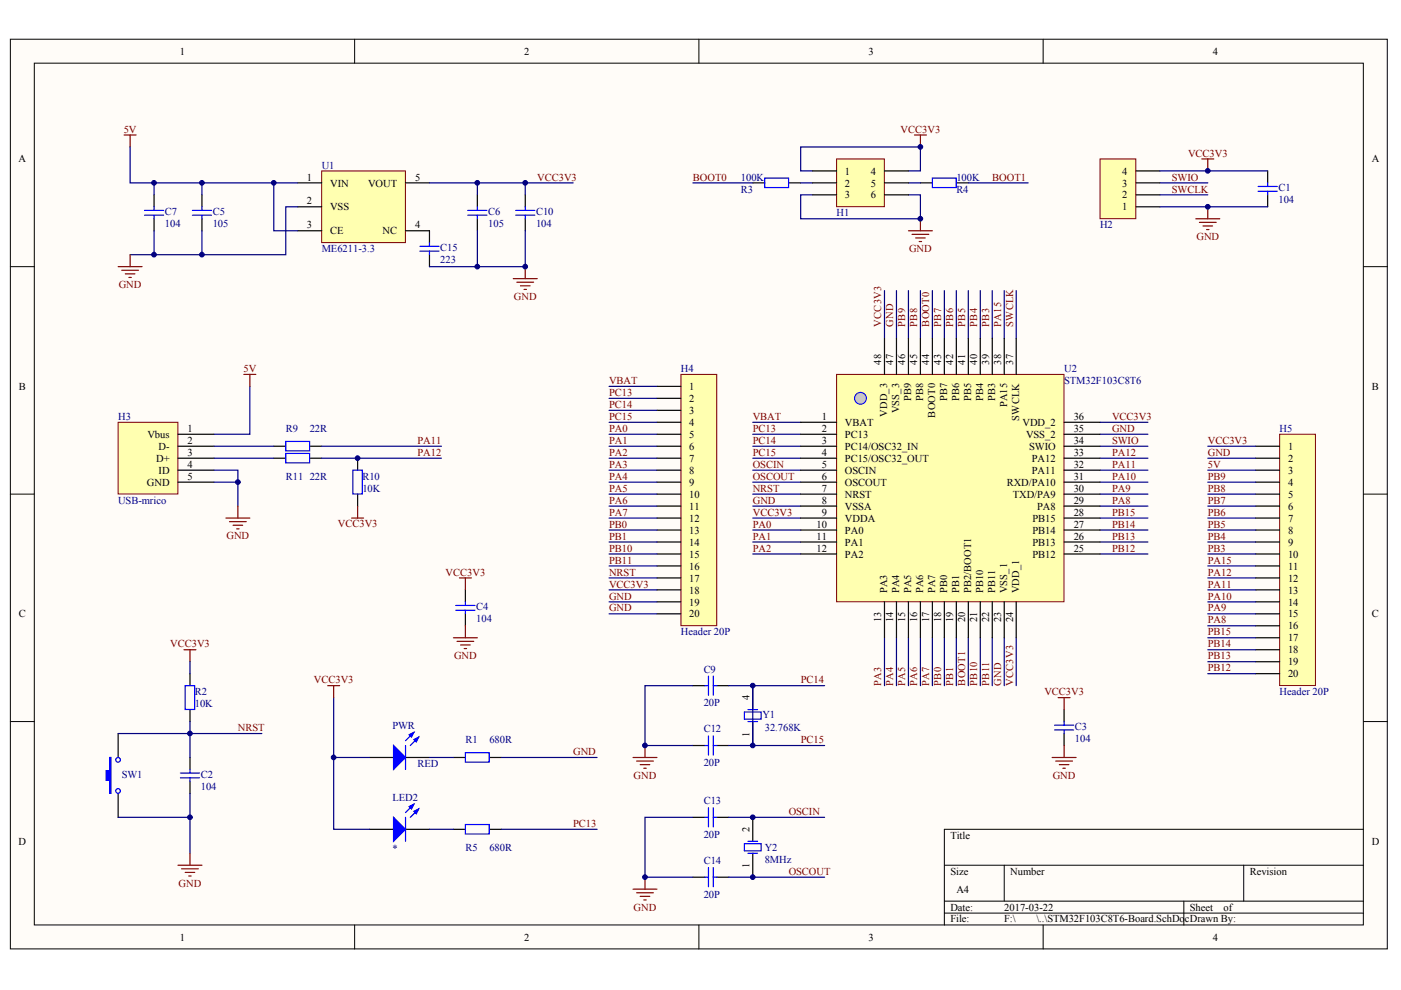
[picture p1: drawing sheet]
<svg xmlns="http://www.w3.org/2000/svg" width="297mm" height="210mm" viewBox="0 0 297 210" stroke-linecap="round" stroke-linejoin="round" font-family="sans-serif">
<g fill="#fffcf8" stroke="#000" stroke-width=".21">
<path d="M2.2 8.3h291.9v192.9h-291.9z"/>
<path d="M7.3 13.4h281.8v182.7h-281.8z"/>
</g>
<g fill="none" stroke="#000" stroke-width=".21">
<path d="M75.2 8.3v5.1M148.2 8.3v5.1M221.2 8.3v5.1M2.2 56.5h5.1M289.1 56.5h5.1M2.2 104.8h5.1M289.1 104.8h5.1M2.2 153h5.1M289.1 153h5.1M289.1 175.8h-88.9v20.3M75.2 196.1v5.1M148.2 196.1v5.1"/>
<path d="M200.2 183.4h88.9M200.2 191.1h88.9M200.2 193.6h88.9M212.9 183.4v7.7M221.2 196.1v5.1M251 191.1v5M263.7 183.4v7.7"/>
</g>
<path d="M271.3 92.1h7.6v53.3h-7.6z" fill="#ffffb0" stroke="#800000" stroke-width=".21"/>
<g fill="none" stroke="#000" stroke-width=".25">
<path d="M266.2 94.6h5.1M266.2 97.2h5.1M266.2 99.7h5.1M266.2 102.2h5.1M266.2 104.8h5.1M266.2 107.3h5.1M266.2 109.8h5.1M266.2 112.4h5.1M266.2 114.9h5.1M266.2 117.5h5.1M266.2 120h5.1M266.2 122.5h5.1"/>
<path d="M266.2 125.1h5.1M266.2 127.6h5.1M266.2 130.1h5.1M266.2 132.7h5.1M266.2 135.2h5.1M266.2 137.8h5.1M266.2 140.3h5.1M266.2 142.8h5.1"/>
</g>
<path d="M144.4 79.4h7.6v53.3h-7.6z" fill="#ffffb0" stroke="#800000" stroke-width=".21"/>
<g fill="none" stroke="#000" stroke-width=".25">
<path d="M139.3 81.9h5.1M139.3 84.5h5.1M139.3 87h5.1M139.3 89.5h5.1M139.3 92.1h5.1M139.3 94.6h5.1M139.3 97.2h5.1M139.3 99.7h5.1M139.3 102.2h5.1M139.3 104.8h5.1M139.3 107.3h5.1M139.3 109.8h5.1"/>
<path d="M139.3 112.4h5.1M139.3 114.9h5.1M139.3 117.5h5.1M139.3 120h5.1M139.3 122.5h5.1M139.3 125.1h5.1M139.3 127.6h5.1M139.3 130.1h5.1M146.9 145.4h2.5M146.9 158.1h2.5M152 145.4h2.5M152 158.1h2.5"/>
<path d="M159.6 145.4v5.1M159.6 153v5.1M146.9 173.3h2.5M152 173.3h2.5M159.6 173.3v5.1M146.9 186h2.5M152 186h2.5M159.6 180.9v5.1"/>
</g>
<g fill="none" stroke="#000080" stroke-width=".25">
<path d="M187.5 61.6v10.2M190.1 61.6v10.2M192.6 61.6v10.2M195.1 61.6v10.2M197.7 61.6v10.2M200.2 61.6v10.2M202.8 61.6v10.2M205.3 61.6v10.2M207.8 61.6v10.2M210.4 61.6v10.2M212.9 61.6v10.2M215.5 61.6v10.2"/>
<path d="M129.1 81.9h10.2M129.1 89.5h10.2M129.1 92.1h10.2M129.1 94.6h10.2M129.1 97.2h10.2M129.1 99.7h10.2M129.1 84.5h10.2M129.1 87h10.2M159.6 89.5h10.2M159.6 92.1h10.2M159.6 94.6h10.2M159.6 97.2h10.2"/>
<path d="M159.6 99.7h10.2M233.2 89.5h10.2M233.2 92.1h10.2M233.2 94.6h10.2M233.2 97.2h10.2M233.2 99.7h10.2M256.1 94.6h10.1M256.1 97.2h10.1M256.1 99.7h10.1M129.1 102.2h10.2M129.1 104.8h10.2M129.1 107.3h10.2"/>
<path d="M129.1 109.8h10.2M129.1 112.4h10.2M129.1 114.9h10.2M129.1 117.5h10.2M129.1 120h10.2M159.6 102.2h10.2M159.6 104.8h10.2M159.6 107.3h10.2M159.6 109.8h10.2M159.6 112.4h10.2M159.6 114.9h10.2M159.6 117.5h10.2"/>
<path d="M233.2 102.2h10.2M233.2 104.8h10.2M233.2 107.3h10.2M233.2 109.8h10.2M233.2 112.4h10.2M233.2 114.9h10.2M233.2 117.5h10.2M256.1 102.2h10.1M256.1 104.8h10.1M256.1 107.3h10.1M256.1 109.8h10.1M256.1 112.4h10.1"/>
<path d="M256.1 114.9h10.1M256.1 117.5h10.1M256.1 120h10.1M129.1 122.5h10.2M129.1 125.1h10.2M129.1 127.6h10.2M129.1 130.1h10.2M187.5 135.2v10.2M190.1 135.2v10.2M192.6 135.2v10.2M195.1 135.2v10.2M197.7 135.2v10.2"/>
<path d="M200.2 135.2v10.2M202.8 135.2v10.2M205.3 135.2v10.2M207.8 135.2v10.2M210.4 135.2v10.2M212.9 135.2v10.2M215.5 135.2v10.2M256.1 122.5h10.1M256.1 125.1h10.1M256.1 127.6h10.1M256.1 130.1h10.1M256.1 132.7h10.1"/>
<path d="M256.1 135.2h10.1M256.1 137.8h10.1M146.9 145.4h-10.1v12.7h10.1M154.5 145.4h20.3M154.5 158.1h20.3M159.6 145.4v12.7M256.1 140.3h10.1M256.1 142.8h10.1M146.9 173.3h-10.1v12.7h10.1M154.5 173.3h20.3M154.5 186h20.3"/>
</g>
<g fill="none" stroke="#00f" stroke-width=".25">
<path d="M149.4 145.4h.8M149.4 158.1h.8M150.2 143.3v4.1M150.2 156v4.1M151.2 143.3v4.1M151.2 156v4.1M151.2 145.4h.8M151.2 158.1h.8M157.8 151h3.6v1.5h-3.6zM158.6 150.5h2M158.6 153h2M149.4 173.3h.8"/>
<path d="M150.2 171.3v4M151.2 171.3v4M151.2 173.3h.8M157.8 178.9h3.6v1.5h-3.6zM158.6 178.4h2M149.4 186h.8M150.2 184v4M151.2 184v4M151.2 186h.8M158.6 180.9h2"/>
</g>
<path d="M136.8 158.1v2.5M134.2 160.6h5.1M135 161.4h3.5M135.7 162.1h2.1M136.5 162.9h.5M134.2 188.5h5.1M135 189.3h3.5M135.7 190h2.1M136.5 190.8h.5M136.8 186v2.5" fill="none" stroke="#800000" stroke-width=".25"/>
<path d="M25 89.5h12.7v15.2h-12.7z" fill="#ffffb0" stroke="#800000" stroke-width=".21"/>
<path d="M37.7 92.1h7.7M37.7 94.6h7.7M37.7 97.2h7.7M37.7 99.7h7.7M37.7 102.2h7.7M25 155.5v5.1M25 168.2v5.1" fill="none" stroke="#000" stroke-width=".25"/>
<path d="M23.3 160.6h.2v7.6h-.2v-2.8h-.8v-2h.8z" fill-rule="evenodd" fill="#00f" stroke="#00f" stroke-width=".25"/>
<g fill="none" stroke="#00f" stroke-width=".25">
<circle cx="25" cy="167.7" r=".5"/>
<circle cx="25" cy="161.1" r=".5"/>
</g>
<path d="M68.2 36.2h17.8v15.2h-17.8z" fill="#ffffb0" stroke="#800000" stroke-width=".21"/>
<path d="M63.1 38.8h5.1M86 38.8h5.1M63.1 43.9h5.1M63.1 48.9h5.1M86 48.9h5.1" fill="none" stroke="#000" stroke-width=".25"/>
<path d="M233.2 33.7h7.6v12.7h-7.6z" fill="#ffffb0" stroke="#800000" stroke-width=".21"/>
<g fill="none" stroke="#000" stroke-width=".25">
<path d="M159.6 38.8h2.5M167.2 38.8h2.6M195.1 38.8h2.6M202.8 38.8h2.5M240.8 38.8h5.1M240.8 36.2h5.1M268.8 36.2v2.6M32.7 41.3v2.6M32.7 46.4v2.5M42.8 41.3v2.6M42.8 46.4v2.5M91.1 48.9v2.6"/>
<path d="M91.1 54v2.5M101.2 41.3v2.6M101.2 46.4v2.5M111.4 41.3v2.6M111.4 46.4v2.5M240.8 43.9h5.1M240.8 41.3h5.1M268.8 41.3v2.6M58.1 94.6h2.5M58.1 97.2h2.5M65.7 94.6h2.5M65.7 97.2h2.5"/>
<path d="M75.8 97.2v2.5M75.8 104.8v2.5M98.7 125.1v2.5M98.7 130.1v2.6M40.3 142.8v2.6M40.3 150.5v2.5M225.6 150.5v2.5M225.6 155.5v2.6M40.3 160.6v2.5M40.3 165.7v2.5M78.4 160.6h5M78.4 175.8h5"/>
<path d="M86 160.6h5.1M86 175.8h5.1M96.1 160.6h2.6M96.1 175.8h2.6M103.7 160.6h2.6M103.7 175.8h2.6"/>
</g>
<g fill="none" stroke="#00f" stroke-width=".25">
<path d="M162.1 37.8h5.1v2h-5.1zM197.7 37.8h5v2h-5zM266.7 39.5h4.1M268.8 38.8v.7M30.6 44.6h4.1M30.6 45.6h4.1M32.7 43.9v.7M32.7 45.6v.8M40.8 44.6h4M40.8 45.6h4M42.8 43.9v.7M42.8 45.6v.8"/>
<path d="M89 52.2h4.1M89 53.2h4.1M91.1 51.5v.7M91.1 53.2v.8M99.2 44.6h4M99.2 45.6h4M101.2 43.9v.7M101.2 45.6v.8M109.3 44.6h4.1M109.3 45.6h4.1M111.4 43.9v.7M111.4 45.6v.8"/>
<path d="M266.7 40.6h4.1M268.8 40.6v.7M60.6 93.6h5v2h-5zM60.6 96.1h5v2h-5zM74.8 99.7h2v5h-2zM96.6 128.4h4.1M96.6 129.4h4.1M98.7 127.6v.8M98.7 129.4v.7M39.3 145.4h2v5h-2zM86 158.1v5M87.8 155.3l-1.8 1.8"/>
<path d="M88.8 156.3l-1.8 1.8M98.7 159.6h5v2h-5zM223.6 153.8h4M223.6 154.8h4M225.6 153v.8M225.6 154.8v.7M38.2 163.9h4.1M38.2 164.9h4.1M40.3 163.1v.8M40.3 164.9v.8M86 173.3v5.1M87.8 170.5l-1.8 1.8"/>
<path d="M88.8 171.5l-1.8 1.8M98.7 174.8h5v2h-5z"/>
</g>
<g fill="none" stroke="#000080" stroke-width=".25">
<path d="M27.6 31.2v7.6h35.5M32.7 38.8v2.5M42.8 38.8v2.5M58.1 38.8v10.1h5M91.1 38.8h30.4M101.2 38.8v2.5M111.4 38.8v2.5M146.9 38.8h12.7M169.8 38.8h2.5M172.3 36.2h-2.5v-5h25.3v5h-2.5M192.6 38.8h2.5M205.3 38.8h12.7"/>
<path d="M245.9 38.8h10.2M245.9 36.2h22.9M32.7 48.9v5.1M42.8 48.9v5.1M63.1 43.9h-2.5v10.1h-33M101.2 48.9v7.6M111.4 48.9v7.6h-20.3M172.3 41.3h-2.5v5.1h25.3v-5.1h-2.5M245.9 41.3h10.2M245.9 43.9h22.9M45.4 99.7h5v7.6M45.4 94.6h12.7"/>
<path d="M45.4 97.2h12.7M53 81.9v10.2h-7.6M68.2 94.6h25.4M68.2 97.2h25.4M45.4 102.2h5M25 155.5h30.5M40.3 140.3v2.5M40.3 153v7.6M70.7 147.9v27.9h7.7M25 173.3h15.3M40.3 168.2v12.7M70.7 160.6h7.7"/>
<path d="M91.1 160.6h5M91.1 175.8h5M106.3 160.6h20.3M106.3 175.8h20.3"/>
</g>
<g fill="none" stroke="#800000" stroke-width=".25">
<path d="M26.3 28.6h2.6M27.6 28.6v2.6M193.9 28.6h2.5M195.1 28.6v2.6M254.8 33.7h2.5M256.1 33.7v2.5M25 56.5h5.1M25.8 57.3h3.6M26.6 58.1h2M27.3 58.8h.5M27.6 54v2.5M108.8 59.1h5.1"/>
<path d="M109.6 59.8h3.5M111.4 56.5v2.6M192.6 48.9h5.1M193.4 49.7h3.5M194.1 50.4h2.1M194.9 51.2h.5M195.1 46.4v2.5M253.5 46.4h5.1M254.3 47.1h3.6M255.1 47.9h2M255.8 48.7h.5M256.1 43.9v2.5"/>
<path d="M51.7 79.4h2.5M53 79.4v2.5M110.3 60.6h2.1M111.1 61.4h.5M47.9 109.8h5.1M48.7 110.6h3.5M49.4 111.4h2M50.2 112.1h.5M50.4 107.3v2.5M74.6 109.8h2.5M75.8 107.3v2.5M39 137.8h2.5"/>
<path d="M40.3 137.8v2.5M96.1 135.2h5.1M96.9 136h3.5M97.4 122.5h2.5M97.7 136.7h2M98.4 137.5h.5M98.7 122.5v2.6M98.7 132.7v2.5M69.5 145.4h2.5M70.7 145.4v2.5M224.3 147.9h2.6M225.6 147.9v2.6"/>
<path d="M225.6 158.1v2.5M223.1 160.6h5M223.8 161.4h3.6M224.6 162.1h2M225.4 162.9h.5M37.7 183.4h5.1M38.5 184.2h3.6M39.3 185h2M40 185.7h.5M40.3 180.9v2.5"/>
</g>
<g fill="#00f" stroke="#00f" stroke-width=".25">
<path d="M83.4 158.1l2.6 2.5-2.6 2.5z"/>
<path d="M87.8 156.8l1-.5-.5 1z"/>
<path d="M86.7 155.8l1.1-.5-.6 1z"/>
<path d="M83.4 173.3l2.6 2.5-2.6 2.6z"/>
<path d="M87.8 172l1-.5-.5 1z"/>
<path d="M86.7 171l1.1-.5-.6 1z"/>
</g>
<path d="M177.4 33.7h10.1v10.1h-10.1z" fill="#ffffb0" stroke="#800000" stroke-width=".21"/>
<path d="M172.3 36.2h5.1M172.3 38.8h5.1M187.5 36.2h5.1M187.5 38.8h5.1M172.3 41.3h5.1M187.5 41.3h5.1" fill="none" stroke="#000" stroke-width=".25"/>
<path d="M177.4 79.4h48.2v48.2h-48.2z" fill="#ffffb0" stroke="#800000" stroke-width=".21"/>
<g fill="none" stroke="#000" stroke-width=".25">
<path d="M187.5 71.8v7.6M190.1 71.8v7.6M192.6 71.8v7.6M195.1 71.8v7.6M197.7 71.8v7.6M200.2 71.8v7.6M202.8 71.8v7.6M205.3 71.8v7.6M207.8 71.8v7.6M210.4 71.8v7.6M212.9 71.8v7.6M215.5 71.8v7.6"/>
<path d="M169.8 89.5h7.6M169.8 92.1h7.6M169.8 94.6h7.6M169.8 97.2h7.6M169.8 99.7h7.6M225.6 89.5h7.6M225.6 92.1h7.6M225.6 94.6h7.6M225.6 97.2h7.6M225.6 99.7h7.6M169.8 102.2h7.6M169.8 104.8h7.6"/>
<path d="M169.8 107.3h7.6M169.8 109.8h7.6M169.8 112.4h7.6M169.8 114.9h7.6M169.8 117.5h7.6M225.6 102.2h7.6M225.6 104.8h7.6M225.6 107.3h7.6M225.6 109.8h7.6M225.6 112.4h7.6M225.6 114.9h7.6M225.6 117.5h7.6"/>
<path d="M187.5 127.6v7.6M190.1 127.6v7.6M192.6 127.6v7.6M195.1 127.6v7.6M197.7 127.6v7.6M200.2 127.6v7.6M202.8 127.6v7.6M205.3 127.6v7.6M207.8 127.6v7.6M210.4 127.6v7.6M212.9 127.6v7.6M215.5 127.6v7.6"/>
</g>
<circle cx="182.4" cy="84.4" r="1.26" fill="#c0c0c0" stroke="#00f" stroke-width=".21"/>
<g fill="#000080" stroke="#000080" stroke-width=".21">
<circle cx="32.6" cy="54" r=".5"/>
<circle cx="32.6" cy="38.8" r=".5"/>
<circle cx="40.3" cy="173.3" r=".5"/>
<circle cx="40.3" cy="155.5" r=".5"/>
<circle cx="42.8" cy="54" r=".5"/>
<circle cx="42.8" cy="38.8" r=".5"/>
<circle cx="50.4" cy="102.2" r=".5"/>
<circle cx="58" cy="38.8" r=".5"/>
<circle cx="70.7" cy="160.6" r=".5"/>
<circle cx="75.8" cy="97.1" r=".5"/>
<circle cx="101.2" cy="56.5" r=".5"/>
<circle cx="101.2" cy="38.8" r=".5"/>
<circle cx="111.4" cy="56.5" r=".5"/>
<circle cx="111.4" cy="38.8" r=".5"/>
<circle cx="136.7" cy="186" r=".5"/>
<circle cx="136.7" cy="158.1" r=".5"/>
<circle cx="159.6" cy="186" r=".5"/>
<circle cx="159.6" cy="173.3" r=".5"/>
<circle cx="159.6" cy="158.1" r=".5"/>
<circle cx="159.6" cy="145.4" r=".5"/>
<circle cx="195.1" cy="46.4" r=".5"/>
<circle cx="195.1" cy="31.1" r=".5"/>
<circle cx="256.1" cy="43.8" r=".5"/>
<circle cx="256.1" cy="36.2" r=".5"/>
</g>
<g font-size="2.2">
<text x="38.1" y="11.6">1</text>
<text x="111.1" y="11.6">2</text>
<text x="184.1" y="11.6">3</text>
<text x="257.1" y="11.6">4</text>
<text x="3.9" y="34.4">A</text>
<text x="290.8" y="34.4">A</text>
<text x="65.1" y="38.3">1</text>
<text x="70" y="39.5">VIN</text>
<text x="78" y="39.5">VOUT</text>
<text x="88" y="38.3">5</text>
<text x="179.2" y="37">1</text>
<text x="179.2" y="39.5">2</text>
<text x="184.6" y="37">4</text>
<text x="184.6" y="39.5">5</text>
<text x="237.9" y="39.5">3</text>
<text x="237.9" y="37">4</text>
<text x="65.1" y="43.4">2</text>
<text x="70" y="44.6">VSS</text>
<text x="179.2" y="42.1">3</text>
<text x="184.6" y="42.1">6</text>
<text x="237.9" y="44.6">1</text>
<text x="237.9" y="42.1">2</text>
<text x="65.1" y="48.4">3</text>
<text x="70" y="49.7">CE</text>
<text x="81.1" y="49.7">NC</text>
<text x="88" y="48.4">4</text>
<text x="186.9" y="77.4" transform="rotate(-90 186.9 77.4)">48</text>
<text x="189.4" y="77.4" transform="rotate(-90 189.4 77.4)">47</text>
<text x="191.9" y="77.4" transform="rotate(-90 191.9 77.4)">46</text>
<text x="194.5" y="77.4" transform="rotate(-90 194.5 77.4)">45</text>
<text x="197" y="77.4" transform="rotate(-90 197 77.4)">44</text>
<text x="199.5" y="77.4" transform="rotate(-90 199.5 77.4)">43</text>
<text x="202.1" y="77.4" transform="rotate(-90 202.1 77.4)">42</text>
<text x="204.6" y="77.4" transform="rotate(-90 204.6 77.4)">41</text>
<text x="207.2" y="77.4" transform="rotate(-90 207.2 77.4)">40</text>
<text x="209.7" y="77.4" transform="rotate(-90 209.7 77.4)">39</text>
<text x="212.2" y="77.4" transform="rotate(-90 212.2 77.4)">38</text>
<text x="214.8" y="77.4" transform="rotate(-90 214.8 77.4)">37</text>
<text x="4" y="82.6">B</text>
<text x="146.1" y="82.7">1</text>
<text x="290.9" y="82.6">B</text>
<text x="146.1" y="85.2">2</text>
<text x="146.1" y="87.8">3</text>
<text x="174.2" y="89">1</text>
<text x="188.1" y="88.4" transform="rotate(-90 188.1 88.4)">VDD_3</text>
<text x="190.7" y="87.6" transform="rotate(-90 190.7 87.6)">VSS_3</text>
<text x="193.2" y="85.1" transform="rotate(-90 193.2 85.1)">PB9</text>
<text x="195.7" y="85.1" transform="rotate(-90 195.7 85.1)">PB8</text>
<text x="198.3" y="88.5" transform="rotate(-90 198.3 88.5)">BOOT0</text>
<text x="200.8" y="85.1" transform="rotate(-90 200.8 85.1)">PB7</text>
<text x="203.4" y="85.1" transform="rotate(-90 203.4 85.1)">PB6</text>
<text x="205.9" y="85.1" transform="rotate(-90 205.9 85.1)">PB5</text>
<text x="208.4" y="85.1" transform="rotate(-90 208.4 85.1)">PB4</text>
<text x="211" y="85.1" transform="rotate(-90 211 85.1)">PB3</text>
<text x="213.5" y="86.4" transform="rotate(-90 213.5 86.4)">PA15</text>
<text x="216.1" y="89.2" transform="rotate(-90 216.1 89.2)">SWCLK</text>
<text x="227.6" y="89">36</text>
<text x="31.2" y="92.8">Vbus</text>
<text x="33.6" y="95.4">D-</text>
<text x="39.8" y="91.6">1</text>
<text x="39.8" y="94.1">2</text>
<text x="146.1" y="90.3">4</text>
<text x="146.1" y="92.8">5</text>
<text x="146.1" y="95.4">6</text>
<text x="174.2" y="91.6">2</text>
<text x="174.2" y="94.1">3</text>
<text x="179.2" y="90.3">VBAT</text>
<text x="179.2" y="92.8">PC13</text>
<text x="179.2" y="95.4">PC14/OSC32_IN</text>
<text x="216.8" y="90.3">VDD_2</text>
<text x="217.5" y="92.8">VSS_2</text>
<text x="218.2" y="95.4">SWIO</text>
<text x="227.6" y="94.1">34</text>
<text x="227.6" y="91.6">35</text>
<text x="273.1" y="95.4">1</text>
<text x="33.1" y="97.9">D+</text>
<text x="33.6" y="100.5">ID</text>
<text x="39.8" y="96.7">3</text>
<text x="39.8" y="99.2">4</text>
<text x="39.8" y="101.7">5</text>
<text x="146.1" y="97.9">7</text>
<text x="146.1" y="100.5">8</text>
<text x="174.2" y="96.7">4</text>
<text x="174.2" y="99.2">5</text>
<text x="174.2" y="101.7">6</text>
<text x="179.2" y="97.9">PC15/OSC32_OUT</text>
<text x="179.2" y="100.5">OSCIN</text>
<text x="218.8" y="100.5">PA11</text>
<text x="218.8" y="97.9">PA12</text>
<text x="227.6" y="101.7">31</text>
<text x="227.6" y="99.2">32</text>
<text x="227.6" y="96.7">33</text>
<text x="273.1" y="97.9">2</text>
<text x="273.1" y="100.5">3</text>
<text x="31.1" y="103">GND</text>
<text x="146.1" y="103">9</text>
<text x="146.1" y="105.5">10</text>
<text x="174.2" y="104.3">7</text>
<text x="174.2" y="106.8">8</text>
<text x="179.2" y="103">OSCOUT</text>
<text x="179.2" y="105.5">NRST</text>
<text x="213.4" y="103">RXD/PA10</text>
<text x="214.7" y="105.5">TXD/PA9</text>
<text x="227.6" y="106.8">29</text>
<text x="227.6" y="104.3">30</text>
<text x="273.1" y="103">4</text>
<text x="273.1" y="105.5">5</text>
<text x="146.1" y="108.1">11</text>
<text x="146.1" y="110.6">12</text>
<text x="146.1" y="113.2">13</text>
<text x="173.1" y="111.9">10</text>
<text x="174.2" y="109.3">9</text>
<text x="179.2" y="108.1">VSSA</text>
<text x="179.2" y="110.6">VDDA</text>
<text x="179.2" y="113.2">PA0</text>
<text x="218.9" y="113.2">PB14</text>
<text x="218.9" y="110.6">PB15</text>
<text x="219.9" y="108.1">PA8</text>
<text x="227.6" y="111.9">27</text>
<text x="227.6" y="109.3">28</text>
<text x="273.1" y="108.1">6</text>
<text x="273.1" y="110.6">7</text>
<text x="273.1" y="113.2">8</text>
<text x="146.1" y="115.7">14</text>
<text x="146.1" y="118.2">15</text>
<text x="173.1" y="114.4">11</text>
<text x="173.1" y="117">12</text>
<text x="179.2" y="115.7">PA1</text>
<text x="179.2" y="118.2">PA2</text>
<text x="218.9" y="118.2">PB12</text>
<text x="218.9" y="115.7">PB13</text>
<text x="227.6" y="117">25</text>
<text x="227.6" y="114.4">26</text>
<text x="273.1" y="115.7">9</text>
<text x="273.1" y="118.2">10</text>
<text x="146.1" y="120.8">16</text>
<text x="146.1" y="123.3">17</text>
<text x="146.1" y="125.8">18</text>
<text x="188.1" y="125.8" transform="rotate(-90 188.1 125.8)">PA3</text>
<text x="190.7" y="125.8" transform="rotate(-90 190.7 125.8)">PA4</text>
<text x="193.2" y="125.8" transform="rotate(-90 193.2 125.8)">PA5</text>
<text x="195.7" y="125.8" transform="rotate(-90 195.7 125.8)">PA6</text>
<text x="198.3" y="125.8" transform="rotate(-90 198.3 125.8)">PA7</text>
<text x="200.8" y="125.8" transform="rotate(-90 200.8 125.8)">PB0</text>
<text x="203.4" y="125.8" transform="rotate(-90 203.4 125.8)">PB1</text>
<text x="205.9" y="125.8" transform="rotate(-90 205.9 125.8)">PB2/BOOT1</text>
<text x="208.4" y="125.8" transform="rotate(-90 208.4 125.8)">PB10</text>
<text x="211" y="125.8" transform="rotate(-90 211 125.8)">PB11</text>
<text x="213.5" y="125.8" transform="rotate(-90 213.5 125.8)">VSS_1</text>
<text x="216.1" y="125.8" transform="rotate(-90 216.1 125.8)">VDD_1</text>
<text x="273.1" y="120.8">11</text>
<text x="273.1" y="123.3">12</text>
<text x="273.1" y="125.8">13</text>
<text x="4" y="130.9">C</text>
<text x="146.1" y="128.4">19</text>
<text x="146.1" y="130.9">20</text>
<text x="186.9" y="131.9" transform="rotate(-90 186.9 131.9)">13</text>
<text x="189.4" y="131.9" transform="rotate(-90 189.4 131.9)">14</text>
<text x="191.9" y="131.9" transform="rotate(-90 191.9 131.9)">15</text>
<text x="194.5" y="131.9" transform="rotate(-90 194.5 131.9)">16</text>
<text x="197" y="131.9" transform="rotate(-90 197 131.9)">17</text>
<text x="199.5" y="131.9" transform="rotate(-90 199.5 131.9)">18</text>
<text x="202.1" y="131.9" transform="rotate(-90 202.1 131.9)">19</text>
<text x="204.6" y="131.9" transform="rotate(-90 204.6 131.9)">20</text>
<text x="207.2" y="131.9" transform="rotate(-90 207.2 131.9)">21</text>
<text x="209.7" y="131.9" transform="rotate(-90 209.7 131.9)">22</text>
<text x="212.2" y="131.9" transform="rotate(-90 212.2 131.9)">23</text>
<text x="214.8" y="131.9" transform="rotate(-90 214.8 131.9)">24</text>
<text x="273.1" y="128.4">14</text>
<text x="273.1" y="130.9">15</text>
<text x="290.9" y="130.9">C</text>
<text x="273.1" y="133.5">16</text>
<text x="273.1" y="136">17</text>
<text x="273.1" y="138.5">18</text>
<text x="273.1" y="141.1">19</text>
<text x="273.1" y="143.6">20</text>
<text x="158.9" y="148.4" transform="rotate(-90 158.9 148.4)">4</text>
<text x="158.9" y="156.2" transform="rotate(-90 158.9 156.2)">1</text>
<text x="3.9" y="179.1">D</text>
<text x="158.9" y="176.3" transform="rotate(-90 158.9 176.3)">2</text>
<text x="201.5" y="177.8">Title</text>
<text x="290.8" y="179.1">D</text>
<text x="158.9" y="184.1" transform="rotate(-90 158.9 184.1)">1</text>
<text x="201.5" y="185.4">Size</text>
<text x="214.2" y="185.4">Number</text>
<text x="265" y="185.4">Revision</text>
<text x="202.8" y="189.2">A4</text>
<text x="201.5" y="193.1">Date:</text>
<text x="201.5" y="195.6">File:</text>
<text x="212.9" y="193.1">2017-03-22</text>
<text x="212.9" y="195.6">F:\</text>
<text x="219.7" y="195.6">\..\STM32F103C8T6-Board.SchDocDrawn By:</text>
<text x="252.3" y="193.1">Sheet</text>
<text x="259.4" y="193.1">of</text>
<text x="38.1" y="199.4">1</text>
<text x="111.1" y="199.4">2</text>
<text x="184.1" y="199.4">3</text>
<text x="257.1" y="199.4">4</text>
</g>
<g font-size="2.2" fill="#800000">
<text x="26.2" y="28.1">5V</text>
<text x="191" y="28.1">VCC3V3</text>
<text x="251.9" y="33.2">VCC3V3</text>
<text x="113.9" y="38.3">VCC3V3</text>
<text x="146.9" y="38.3">BOOT0</text>
<text x="210.4" y="38.3">BOOT1</text>
<text x="248.5" y="38.3">SWIO</text>
<text x="248.5" y="40.8">SWCLK</text>
<text x="192.7" y="53.5">GND</text>
<text x="253.7" y="50.9">GND</text>
<text x="25.2" y="61.1">GND</text>
<text x="109" y="63.6">GND</text>
<text x="186.9" y="69.2" transform="rotate(-90 186.9 69.2)">VCC3V3</text>
<text x="189.4" y="69.2" transform="rotate(-90 189.4 69.2)">GND</text>
<text x="191.9" y="69.2" transform="rotate(-90 191.9 69.2)">PB9</text>
<text x="194.5" y="69.2" transform="rotate(-90 194.5 69.2)">PB8</text>
<text x="197" y="69.2" transform="rotate(-90 197 69.2)">BOOT0</text>
<text x="199.5" y="69.2" transform="rotate(-90 199.5 69.2)">PB7</text>
<text x="202.1" y="69.2" transform="rotate(-90 202.1 69.2)">PB6</text>
<text x="204.6" y="69.2" transform="rotate(-90 204.6 69.2)">PB5</text>
<text x="207.2" y="69.2" transform="rotate(-90 207.2 69.2)">PB4</text>
<text x="209.7" y="69.2" transform="rotate(-90 209.7 69.2)">PB3</text>
<text x="212.2" y="69.2" transform="rotate(-90 212.2 69.2)">PA15</text>
<text x="214.8" y="69.2" transform="rotate(-90 214.8 69.2)">SWCLK</text>
<text x="51.6" y="78.9">5V</text>
<text x="129.1" y="81.4">VBAT</text>
<text x="129.1" y="84">PC13</text>
<text x="129.1" y="86.5">PC14</text>
<text x="129.1" y="89">PC15</text>
<text x="159.6" y="89">VBAT</text>
<text x="235.8" y="89">VCC3V3</text>
<text x="88.5" y="94.1">PA11</text>
<text x="129.1" y="91.6">PA0</text>
<text x="129.1" y="94.1">PA1</text>
<text x="159.6" y="91.6">PC13</text>
<text x="159.6" y="94.1">PC14</text>
<text x="235.8" y="91.6">GND</text>
<text x="235.8" y="94.1">SWIO</text>
<text x="256.1" y="94.1">VCC3V3</text>
<text x="88.5" y="96.7">PA12</text>
<text x="129.1" y="96.7">PA2</text>
<text x="129.1" y="99.2">PA3</text>
<text x="129.1" y="101.7">PA4</text>
<text x="159.6" y="96.7">PC15</text>
<text x="159.6" y="99.2">OSCIN</text>
<text x="159.6" y="101.7">OSCOUT</text>
<text x="235.8" y="101.7">PA10</text>
<text x="235.8" y="99.2">PA11</text>
<text x="235.8" y="96.7">PA12</text>
<text x="256.1" y="96.7">GND</text>
<text x="256.1" y="99.2">5V</text>
<text x="256.1" y="101.7">PB9</text>
<text x="129.1" y="104.3">PA5</text>
<text x="129.1" y="106.8">PA6</text>
<text x="159.6" y="106.8">GND</text>
<text x="159.6" y="104.3">NRST</text>
<text x="235.8" y="106.8">PA8</text>
<text x="235.8" y="104.3">PA9</text>
<text x="256.1" y="106.8">PB7</text>
<text x="256.1" y="104.3">PB8</text>
<text x="71.6" y="111.8">VCC3V3</text>
<text x="129.1" y="109.3">PA7</text>
<text x="129.1" y="111.9">PB0</text>
<text x="159.6" y="111.9">PA0</text>
<text x="159.6" y="109.3">VCC3V3</text>
<text x="235.8" y="111.9">PB14</text>
<text x="235.8" y="109.3">PB15</text>
<text x="256.1" y="111.9">PB5</text>
<text x="256.1" y="109.3">PB6</text>
<text x="48" y="114.4">GND</text>
<text x="129.1" y="114.4">PB1</text>
<text x="129.1" y="117">PB10</text>
<text x="129.1" y="119.5">PB11</text>
<text x="159.6" y="114.4">PA1</text>
<text x="159.6" y="117">PA2</text>
<text x="235.8" y="117">PB12</text>
<text x="235.8" y="114.4">PB13</text>
<text x="256.1" y="117">PB3</text>
<text x="256.1" y="114.4">PB4</text>
<text x="256.1" y="119.5">PA15</text>
<text x="94.5" y="122">VCC3V3</text>
<text x="129.1" y="122">NRST</text>
<text x="129.1" y="124.6">VCC3V3</text>
<text x="256.1" y="124.6">PA11</text>
<text x="256.1" y="122">PA12</text>
<text x="129.1" y="127.1">GND</text>
<text x="129.1" y="129.6">GND</text>
<text x="256.1" y="129.6">PA9</text>
<text x="256.1" y="127.1">PA10</text>
<text x="36.1" y="137.3">VCC3V3</text>
<text x="256.1" y="132.2">PA8</text>
<text x="256.1" y="137.3">PB14</text>
<text x="256.1" y="134.7">PB15</text>
<text x="96.3" y="139.8">GND</text>
<text x="256.1" y="142.3">PB12</text>
<text x="256.1" y="139.8">PB13</text>
<text x="66.6" y="144.9">VCC3V3</text>
<text x="169.8" y="144.9">PC14</text>
<text x="186.9" y="145.4" transform="rotate(-90 186.9 145.4)">PA3</text>
<text x="189.4" y="145.4" transform="rotate(-90 189.4 145.4)">PA4</text>
<text x="191.9" y="145.4" transform="rotate(-90 191.9 145.4)">PA5</text>
<text x="194.5" y="145.4" transform="rotate(-90 194.5 145.4)">PA6</text>
<text x="197" y="145.4" transform="rotate(-90 197 145.4)">PA7</text>
<text x="199.5" y="145.4" transform="rotate(-90 199.5 145.4)">PB0</text>
<text x="202.1" y="145.4" transform="rotate(-90 202.1 145.4)">PB1</text>
<text x="204.6" y="145.4" transform="rotate(-90 204.6 145.4)">BOOT1</text>
<text x="207.2" y="145.4" transform="rotate(-90 207.2 145.4)">PB10</text>
<text x="209.7" y="145.4" transform="rotate(-90 209.7 145.4)">PB11</text>
<text x="212.2" y="145.4" transform="rotate(-90 212.2 145.4)">GND</text>
<text x="214.8" y="145.4" transform="rotate(-90 214.8 145.4)">VCC3V3</text>
<text x="221.4" y="147.4">VCC3V3</text>
<text x="50.4" y="155">NRST</text>
<text x="121.5" y="160.1">GND</text>
<text x="169.8" y="157.6">PC15</text>
<text x="134.3" y="165.1">GND</text>
<text x="223.2" y="165.1">GND</text>
<text x="167.2" y="172.8">OSCIN</text>
<text x="121.5" y="175.3">PC13</text>
<text x="167.2" y="185.5">OSCOUT</text>
<text x="37.9" y="188">GND</text>
<text x="134.3" y="193.1">GND</text>
</g>
<g font-size="2.2" fill="#000080">
<text x="68.2" y="35.7">U1</text>
<text x="157.1" y="38.3">100K</text>
<text x="157.1" y="40.8">R3</text>
<text x="202.8" y="38.3">100K</text>
<text x="202.8" y="40.8">R4</text>
<text x="271.1" y="40.6">C1</text>
<text x="34.9" y="45.6">C7</text>
<text x="45.1" y="45.6">C5</text>
<text x="103.5" y="45.6">C6</text>
<text x="113.6" y="45.6">C10</text>
<text x="177.4" y="45.9">H1</text>
<text x="271.1" y="43.1">104</text>
<text x="34.9" y="48.2">104</text>
<text x="45.1" y="48.2">105</text>
<text x="68.2" y="53.5">ME6211-3.3</text>
<text x="93.3" y="53.3">C15</text>
<text x="103.5" y="48.2">105</text>
<text x="113.6" y="48.2">104</text>
<text x="233.2" y="48.4">H2</text>
<text x="93.3" y="55.8">223</text>
<text x="144.4" y="78.9">H4</text>
<text x="225.6" y="78.9">U2</text>
<text x="225.6" y="81.4">STM32F103C8T6</text>
<text x="25" y="89">H3</text>
<text x="60.6" y="91.6">R9</text>
<text x="65.7" y="91.6">22R</text>
<text x="271.3" y="91.6">H5</text>
<text x="60.6" y="101.7">R11</text>
<text x="65.7" y="101.7">22R</text>
<text x="76.8" y="101.7">R10</text>
<text x="25" y="106.8">USB-mrico</text>
<text x="76.8" y="104.3">10K</text>
<text x="101" y="131.9">104</text>
<text x="101" y="129.4">C4</text>
<text x="144.4" y="134.7">Header 20P</text>
<text x="149.2" y="142.6">C9</text>
<text x="41.3" y="150">10K</text>
<text x="41.3" y="147.4">R2</text>
<text x="149.2" y="149.7">20P</text>
<text x="271.3" y="147.4">Header 20P</text>
<text x="83.2" y="154.5">PWR</text>
<text x="149.2" y="155.3">C12</text>
<text x="161.6" y="152.2">Y1</text>
<text x="162.1" y="155">32.768K</text>
<text x="227.9" y="154.8">C3</text>
<text x="98.7" y="157.6">R1</text>
<text x="103.7" y="157.6">680R</text>
<text x="227.9" y="157.3">104</text>
<text x="25.8" y="164.9">SW1</text>
<text x="42.6" y="167.5">104</text>
<text x="42.6" y="164.9">C2</text>
<text x="88.5" y="162.6">RED</text>
<text x="149.2" y="162.4">20P</text>
<text x="83.2" y="169.8">LED2</text>
<text x="149.2" y="170.5">C13</text>
<text x="149.2" y="177.6">20P</text>
<text x="83.2" y="180.7">*</text>
<text x="98.7" y="180.4">R5</text>
<text x="103.7" y="180.4">680R</text>
<text x="149.2" y="183.2">C14</text>
<text x="162.1" y="183">8MHz</text>
<text x="162.1" y="180.4">Y2</text>
<text x="149.2" y="190.3">20P</text>
</g>
</svg>
